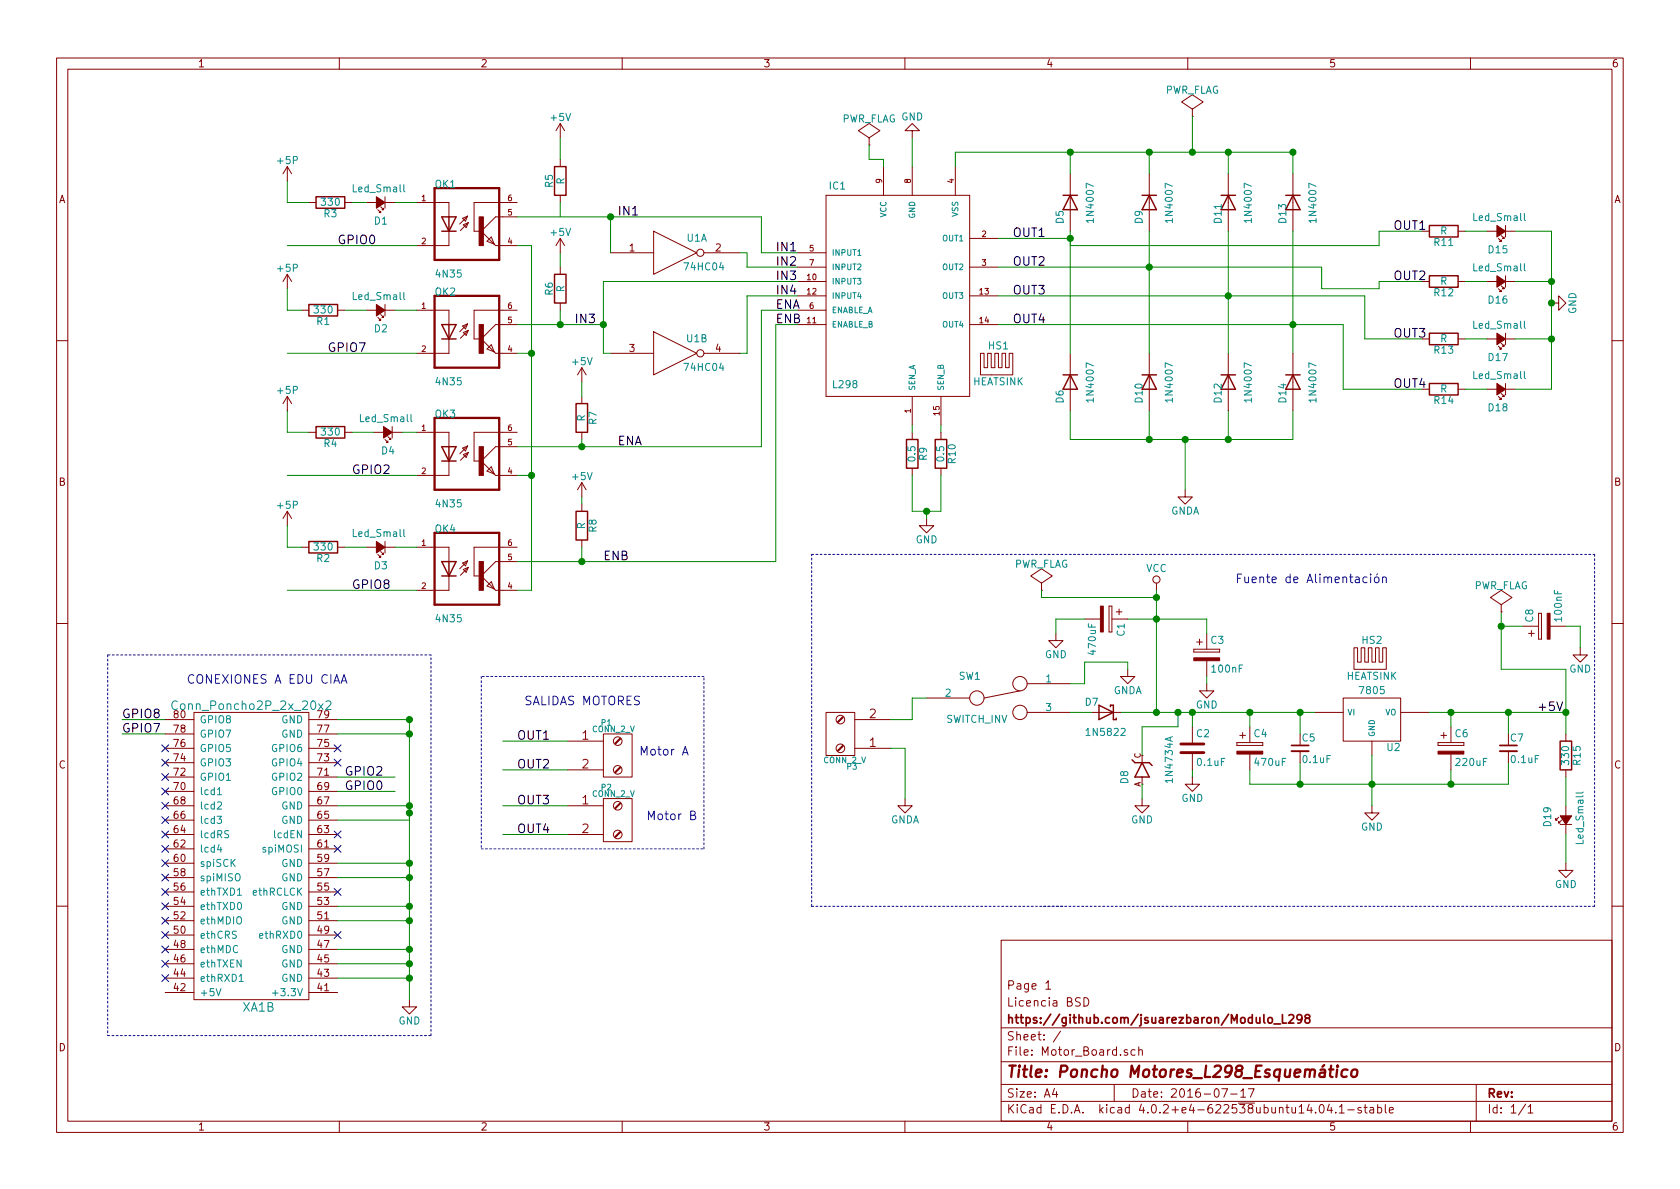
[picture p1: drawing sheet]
<svg xmlns="http://www.w3.org/2000/svg" width="297mm" height="210mm" viewBox="0 0 297 210" stroke-linecap="round" stroke-linejoin="round" font-family="sans-serif">
<g fill="none" stroke="#840000" stroke-width=".18">
<path d="M10 10.3h277v189.9h-277zM12 12.2h273v186.1h-273zM60 10.3v1.9M110 10.3v1.9M160 10.3v1.9M210 10.3v1.9M210.8 19.3l1.9-1.3-1.9-1.2-1.9 1.2 1.9 1.3v1.3M260 10.3v1.9M50.8 29.5l-.8 1.2M50.8 29.5v2.5M50.8 29.5l.8 1.2M54.6 35.8h1.3"/>
<path d="M61 35.8h1.2M64.8 35.8h1.7M66.8 37.1l.5 .5h-.2h.2v-.3M67.3 36.6l.5 .5h-.2h.2v-.3M68.1 35.8h1.7M68.1 34.8v2M73.7 35.8h5.7v2.5M81.8 38.6l.9-.4-.4 .9zM81.9 39.7l.9-.3-.4 .9zM82.7 38.2l-1.4 1.4M82.8 39.4l-1.4 1.4M91.4 35.8h-7.6v5.1h1"/>
<path d="M91.4 38.3h-3.8l-2.5 2.6 2.5 2.5h3.8M99.1 21.8v2.6M99.1 28.2v1.3M99.1 34.5v1.3M99.1 21.8l-.8 1.3M99.1 21.8l.7 1.3M146 34.5h25.4v35.6h-25.4zM153.7 25.6h.1M153.7 24.4l1.9-1.3-1.9-1.3-1.9 1.3 1.9 1.3v1.2M156.2 29.5v5M161.3 23.1h1.3l-1.3-1.3-1.3 1.3h1.3v1.3M161.3 29.5v5"/>
<path d="M168.9 29.5v5M189.2 30.7v10.2M203.2 30.7v10.2M210.8 20.6h.1M217.2 30.7v10.2M228.6 30.7v10.2M266.2 39.9v2M50.8 48.5v2.5M50.8 48.5l-.8 1.3M50.8 48.5l.8 1.3M53.3 54.9h1.3M59.7 54.9h1.3"/>
<path d="M64.8 54.9h1.7M66.8 56.1l.5 .5h-.2h.2v-.2M67.3 55.6l.5 .5h-.2h.2v-.2M68.1 54.9h1.7M68.1 53.8v2.1M73.7 54.9h5.7v2.5M79.4 40.9v2.5h-5.7M79.4 59.9v2.6h-5.7M81.8 57.7l.9-.4-.4 .9zM81.9 58.8l.9-.4-.4 .9zM82.7 57.3l-1.4 1.4M82.8 58.4l-1.4 1.4"/>
<path d="M86.9 41.9l.5 1.3-1.3-.5zM91.4 54.9h-7.6v5h1M91.4 57.4h-3.8l-2.5 2.5 2.5 2.6h3.8M99.1 42.2v2.5M99.1 47.2v1.3M99.1 53.6v1.3M99.1 42.2l-.8 1.2M99.1 42.2l.7 1.2M107.9 44.7h7.7M115.6 40.9l7.6 3.8-7.6 3.8zM115.6 58.7l7.6 3.8-7.6 3.8zM124.5 44.7h6.3"/>
<path d="M141 49.8h5M141 54.9h5M141 57.4h5M141 47.2h5M141 44.7h5M141 52.3h5M171.4 57.4h5.1M171.4 42.2h5.1M171.4 47.2h5.1M171.4 52.3h5.1M251.5 49.8h1.2M251.5 59.9h1.2"/>
<path d="M251.5 40.9h1.2M257.8 49.8h1.3M257.8 59.9h1.3M257.8 40.9h1.3M262.9 49.8h1.8M262.9 59.9h1.8M262.9 40.9h1.8M264.9 51l.5 .6h-.2h.2v-.3M264.9 42.2l.5 .5h-.2h.2v-.3M265.4 50.5l.5 .5h-.2h.2v-.2M265.4 41.7l.5 .5h-.2h.2v-.3M266.2 48.8v2"/>
<path d="M266.2 58.9v2.1M266.2 49.8h1.8M266.2 59.9h1.8M266.2 40.9h1.8M274.3 53.6h1.3v-1.3l1.3 1.3-1.3 1.3v-1.3M10 60.2h2M50.8 70.1v2.5M50.8 70.1l-.8 1.3M50.8 70.1l.8 1.3M54.6 76.4h1.3M61 76.4h1.2M66 76.4h1.8"/>
<path d="M68.1 77.7l.5 .5h-.3h.3v-.2M68.6 77.2l.5 .5h-.3h.3v-.2M69.3 76.4h1.8M69.3 75.4v2.1M73.7 76.4h5.7v2.6M81.8 79.2l.9-.3-.4 .9zM82.7 78.9l-1.4 1.4M86.1 61.7l.8-.7 .5 1.2zM91.4 76.4h-7.6v5.1h1M91.4 79h-3.8l-2.5 2.5 2.5 2.6h3.8M102.9 65v2.6M102.9 70.1v1.3"/>
<path d="M102.9 76.4v1.3M102.9 65l-.8 1.3M102.9 65l.7 1.3M107.9 62.5h7.7M124.5 62.5h6.3M161.3 70.1v5.1M161.3 76.4v1.3M166.4 70.1v5.1M166.4 76.4v1.3M173.4 62.5h.6v2.5h.6v-2.5h.7v2.5h.6v-2.5h.6v2.5h.7v-2.5h.6v2.5h.6v-2.5h.7v3.8h-5.7zM189.2 62.5v10.1M203.2 62.5v10.1"/>
<path d="M217.2 62.5v10.1M228.6 62.5v10.1M251.5 68.8h1.2M257.8 68.8h1.3M262.9 68.8h1.8M264.9 61.2l.5 .5h-.2h.2v-.2M264.9 70.1l.5 .5h-.2h.2v-.2M265.4 60.7l.5 .5h-.2h.2v-.2M265.4 69.6l.5 .5h-.2h.2v-.3M266.2 67.8v2M266.2 68.8h1.8M285 60.2h2"/>
<path d="M50.8 90.4v2.6M50.8 90.4l-.8 1.3M50.8 90.4l.8 1.3M53.3 96.8h1.3M59.7 96.8h1.3M64.8 96.8h1.7M66.8 98l.5 .5h-.2h.2v-.2M67.3 97.5l.5 .5h-.2h.2v-.2M68.1 96.8h1.7M68.1 95.8v2M73.7 96.8h5.7v2.5M79.4 81.5v2.6h-5.7"/>
<path d="M81.8 99.6l.9-.4-.4 .9zM81.9 80.4l.9-.4-.4 .9zM82.7 99.2l-1.4 1.4M82.8 80l-1.4 1.4M86.1 83.3l.8-.8 .5 1.3zM91.4 96.8h-7.6v5h1M91.4 99.3h-3.8l-2.5 2.5 2.5 2.6h3.8M102.9 85.3v2.6M102.9 89.1v1.3M102.9 95.5v1.3M102.9 85.3l-.8 1.3M102.9 85.3l.7 1.3"/>
<path d="M161.3 82.8v1.3M163.8 91.7v1.3h1.3l-1.3 1.2-1.2-1.2h1.2M166.4 82.8v1.3M209.5 86.6v1.3h1.3l-1.3 1.2-1.2-1.2h1.2M10 110.3h2M79.4 101.8v2.6h-5.7M81.9 100.7l.9-.4-.4 .9zM82.8 100.3l-1.4 1.4M86.1 103.6l.8-.7 .5 1.2zM184.1 104.4h.1M184.1 103.1l2-1.3-2-1.2-1.9 1.2 1.9 1.3v1.3M186.7 112v1.3h1.3l-1.3 1.2-1.3-1.2h1.3"/>
<path d="M191.8 109.5h2.8M196.1 107.2h.5zM196.1 107.2v4.6zM196.1 111.8h.5zM196.6 107.2v4.6zM196.6 109.5h2.8M197.4 108.2h1M197.9 107.7v1M199.4 118.4v1.2h1.3l-1.3 1.3-1.3-1.3h1.3M204.5 103.1v1.3M211.1 114.8v.5zM211.1 115.3h4.5z"/>
<path d="M211.1 114.8h4.5zM211.6 113.5h1M212.1 113v1M213.4 112v2.8M213.4 116.8v2.8M215.6 114.8v.5zM239.4 114.5h.6v2.6h.7v-2.6h.6v2.6h.6v-2.6h.7v2.6h.6v-2.6h.6v2.6h.7v-2.6h.6v3.9h-5.7zM265.4 108.2h.1M265.4 106.9l1.9-1.2-1.9-1.3-1.9 1.3 1.9 1.2v1.3M269.2 110.7h2.8M270.3 112h1M270.8 111.5v1"/>
<path d="M272 113h.5zM272 108.5v4.5zM272 108.5h.5zM272.5 108.5v4.5zM274.1 110.7h2.8M279.4 114.5v1.3h1.3l-1.3 1.3-1.3-1.3h1.3M285 110.3h2M29.2 139.9h5.1M29.2 127.2h5.1M29.2 137.4h5.1M29.2 134.9h5.1M29.2 132.3h5.1"/>
<path d="M29.2 129.8h5.1M34.3 126h20.3v50.8h-20.3zM54.6 139.9h5.1M54.6 127.2h5.1M54.6 137.4h5.1M54.6 134.9h5.1M54.6 132.3h5.1M54.6 129.8h5.1M100.3 131.1h6.4M100.3 136.1h6.4M106.7 129.8h5.1v7.6h-5.1zM146 126h5.1v7.6h-5.1z"/>
<path d="M151.1 127.2h6.4M151.1 132.3h6.4M163.8 123.4h7.6M180.3 122.2l-6.3 1.2M181.6 126h7.6M181.6 120.9h7.6M193 126h5.1M201.9 133.6v1.3M201.9 137.4v1.3M210.8 137.4v1.3h1.3l-1.3 1.2-1.3-1.2h1.3M210.8 128.5v2.8M210.8 133.3v2.8"/>
<path d="M213.4 120.9v1.3h1.2l-1.2 1.2-1.3-1.2h1.3M218.7 131.3v.5zM218.7 131.8h4.6zM218.7 131.3h4.6zM219.2 130h1M219.7 129.5v1.1M221 128.5v2.8M221 133.3v2.8M223.3 131.3v.5zM229.9 132.8v2.1M232.4 126h5.1M237.5 123.4h10.1v7.7h-10.1z"/>
<path d="M242.6 131.1v2.5M247.6 126h5.1M254.3 131.3v.5zM254.3 131.8h4.5zM254.3 131.3h4.5zM254.8 130h1M255.3 129.5v1.1M256.5 128.5v2.8M256.5 133.3v2.8M258.8 131.3v.5zM266.7 132.8v2.1M276.9 129.8v1.3"/>
<path d="M276.9 136.1v1.3M29.2 142.5h5.1M29.2 147.6h5.1M29.2 152.6h5.1M29.2 150.1h5.1M29.2 157.7h5.1M29.2 145h5.1M29.2 155.2h5.1M54.6 142.5h5.1M54.6 147.6h5.1M54.6 152.6h5.1M54.6 150.1h5.1"/>
<path d="M54.6 157.7h5.1M54.6 145h5.1M54.6 155.2h5.1M100.3 142.5h6.4M100.3 147.6h6.4M106.7 141.2h5.1v7.6h-5.1zM160 141.2v1.3h1.3l-1.3 1.3-1.3-1.3h1.3M201.9 141.2v1.3h1.3l-1.3 1.3-1.2-1.3h1.2M242.6 142.5v1.3h1.2l-1.2 1.2-1.3-1.2h1.3M275.6 144.5l-.5 .5v-.2v.2h.2M275.8 145.8h2.1M276.1 145l-.5 .5v-.2v.2h.2"/>
<path d="M276.9 152.6v1.3h1.2l-1.2 1.3-1.3-1.3h1.3M276.9 142.5v1.8M276.9 145.8v1.8M10 160.2h2M29.2 165.3h5.1M29.2 175.5h5.1M29.2 162.8h5.1M29.2 173h5.1M29.2 160.3h5.1M29.2 170.4h5.1M29.2 167.9h5.1M54.6 165.3h5.1"/>
<path d="M54.6 175.5h5.1M54.6 162.8h5.1M54.6 173h5.1M54.6 160.3h5.1M54.6 170.4h5.1M54.6 167.9h5.1M72.4 176.8v1.2h1.3l-1.3 1.3-1.3-1.3h1.3M177 166.3h108v32h-108zM184.9 173.9l.4-.5v1.5M184.9 174.9h.9M191.6 176.4a.76 .76 0 0 1 .9 .8 .76 .76 0 0 1-.9 .7zM285 160.2h2"/>
<path d="M60 198.3v1.9M110 198.3v1.9M160 198.3v1.9M177 194.8h108M177 191.8h108M177 187.8h108M177 181.8h108M186.4 192.5l-.3 1h.9M186.8 193v1M187.5 182.3l-1.3 2M197 191.8v3M199.3 185.7a.37 .37 0 0 0-.5 .1v.2l.5 .2 .1 .1-.2 .3-.4-.1"/>
<path d="M200.7 185.7l-.4-.1-.3 .3 .1 .6 .2 .1 .4-.1M201.3 185.7l.2-.1 .4 .1 .1 .9M201.3 185.1v1.5M210 198.3v1.9M216 192.5h1l-.6 1.5M217.6 193.5h1.1M219.4 193l.4-.5v1.5M219.4 194h.8M220.7 192.5h1l-.6 1.5M233.4 195.5l.2-.2a.81 .81 0 0 1 .6 .6 .81 .81 0 0 1-.3 .8l-.1 .1a.79 .79 0 0 1-.4-1.3zM235 195.2l-.3 1.1h.9M235.4 195.8v1"/>
<path d="M236.2 196.7v.1M236.8 195.8l.4-.5v1.5M236.8 196.8h.9M238.3 196.3h1.1M240.7 195.9a.37 .37 0 0 0-.6 .1l.1 .3 .5 .1v.1l-.2 .3-.4-.1M241.2 195.8h.5M241.4 195.3v1.3l.3 .2M242.2 195.9h.6l.1 .9M242.9 196.2l-.5 .1-.2 .2 .2 .3 .5-.1M243.6 195.9l.4-.1 .3 .3-.1 .6h-.6M243.6 195.3v1.5M244.9 195.3v1.3l.2 .2"/>
<path d="M245.6 196.3l.8-.1-.1-.3-.4-.1-.3 .2 .1 .7h.6M260 198.3v1.9M261 191.8v6.5M269.7 195.2l-1.2 2M270.2 195.8l.4-.5v1.5M270.2 196.8h.8"/>
<circle cx="123.8" cy="44.7" r=".63"/>
<circle cx="123.8" cy="62.5" r=".63"/>
<circle cx="204.5" cy="102.5" r=".63"/>
<circle cx="109.2" cy="131.1" r=".76"/>
<circle cx="109.2" cy="136.1" r=".76"/>
<circle cx="148.6" cy="127.2" r=".76"/>
<circle cx="148.6" cy="132.3" r=".76"/>
<circle cx="172.7" cy="123.4" r="1.27"/>
<circle cx="180.3" cy="126" r="1.27"/>
<circle cx="180.3" cy="120.9" r="1.27"/>
<circle cx="109.2" cy="142.5" r=".76"/>
<circle cx="109.2" cy="147.6" r=".76"/>
</g>
<path d="M76.8 33.3h11.5v12.7h-11.5zM76.8 52.3h11.5v12.7h-11.5zM76.8 73.9h11.5v12.7h-11.5zM76.8 94.2h11.5v12.7h-11.5zM235 189.1h.8M235.4 188.4l-.2 1.8v.1l.4 .1M236.4 189.1l-.1 1.3M236.5 188.4v.2l.1-.1-.1-.1v.2M238.3 189.2a.7 .7 0 0 0-1.1 .3v.8l.3 .1 .6-.1M239.1 189.3a.51 .51 0 0 1 .5-.2 .51 .51 0 0 1 .4 .4l-.1 .6a.54 .54 0 0 1-.5 .4 .54 .54 0 0 1-.5-.4z" fill="none" stroke="#840000" stroke-width=".41"/>
<path d="M228.3 131.8h3.1M265.2 131.8h3M226.7 179.4v1.5h.8M227.9 179.6l.2-.2h.4l.3 .5-1 1h1M224.3 180.1l.2-.2 .4 .2 .1 .5-.2 .2-.3 .1-.2-.1zM225.2 181.1h1.2M230.2 180.1l-.3 .3h-.3l-.3-.3v-.4l.2-.2 .4-.1 .2 .2a1.19 1.19 0 0 1-.2 1.2l-.4 .1M231 180.1l-.3-.3 .1-.2 .2-.2 .4 .1 .2 .2-.1 .2-.6 .2a.48 .48 0 0 0-.1 .7l.2 .1 .5-.1a.48 .48 0 0 0-.2-.7" fill="none" stroke="#840000" stroke-width=".3"/>
<g fill="#840000" stroke="#840000" stroke-width=".18">
<path d="M218.7 132.8h4.6v.5h-4.6z"/>
<path d="M264.7 48.8l1.5 1-1.5 1z"/>
<path d="M264.7 58.9l1.5 1-1.5 1.1z"/>
<path d="M264.7 67.8l1.5 1-1.5 1z"/>
<path d="M264.7 39.9l1.5 1-1.5 1z"/>
<path d="M275.8 144.3h2.1l-1 1.5z"/>
<path d="M84.7 38.3h.8v5.1h-.8z"/>
<path d="M84.7 57.4h.8v5.1h-.8z"/>
<path d="M84.7 79h.8v5.1h-.8z"/>
<path d="M84.7 99.3h.8v5.1h-.8z"/>
<path d="M66.5 34.8l1.6 1-1.6 1z"/>
<path d="M66.5 53.8l1.6 1.1-1.6 1z"/>
<path d="M67.8 75.4l1.5 1-1.5 1.1z"/>
<path d="M66.5 95.8l1.6 1-1.6 1z"/>
<path d="M108.7 136.5l.9-.9 .1 .2-.9 .8z"/>
<path d="M108.7 131.4l.9-.8 .1 .1-.9 .9z"/>
<path d="M108.7 147.9l.9-.8 .1 .1-.9 .9z"/>
<path d="M108.7 142.9l.9-.9 .1 .1-.9 .9z"/>
<path d="M149 126.7l.1 .2-.9 .9-.1-.2z"/>
<path d="M148.1 132.7l.9-.9 .1 .1-.9 .9z"/>
<path d="M254.3 132.8h4.5v.5h-4.5z"/>
<path d="M211.1 116.3h4.5v.5h-4.5z"/>
<path d="M194.6 107.2h.5v4.6h-.5z"/>
<path d="M273.6 108.5h.5v4.5h-.5z"/>
</g>
<g fill="none" stroke="#008484" stroke-width=".18">
<path d="M71.4 32.7v1l.2 .2M269.5 37.7v1.1l.2 .2M71.4 51.7v1.1l.2 .2M269.5 46.6v1.1l.2 .2M269.5 56.8v1.1l.2 .2M72.7 73.3v1.1l.1 .2M269.5 65.7v1l.2 .2M71.4 93.6v1.1l.2 .2M31.3 124.1a.62 .62 0 0 0-.7 0 .62 .62 0 0 0-.2 .7 .58 .58 0 0 0 .3 .6 .58 .58 0 0 0 .6-.1M57.6 124.1l.3-.2h.3l.2 .2 .1 .3-.1 .2-.8 .9h.9M38.4 144.3h.8l-.5 .5 .4 .1v.6l-.2 .1-.5-.1M38.5 141.9l.4-.1 .2 .1 .1 .3-.8 .9h.8"/>
<path d="M38.5 140.5h.7M38.7 149.3l-.2 1h.7M42 158.3h.7M279.9 140l-.2 .2h-1.1M42.3 173.6h.7M48.2 175.6h.9"/>
</g>
<g fill="none" stroke="#840000" stroke-width=".25">
<path d="M55.9 34.8h5.1v2h-5.1zM78.1 38.3h2.5l-1.2 2.6zM79.4 38.3v2.6M98 29.5h2.1v5h-2.1zM188 34.5h2.5M189.2 34.5l1.3 2.6h-2.5zM201.9 34.5h2.6M203.2 34.5l1.3 2.6h-2.6zM215.9 34.5h2.5M217.2 34.5l1.2 2.6h-2.5zM227.3 34.5h2.6M228.6 34.5l1.3 2.6h-2.6z"/>
<path d="M252.7 39.9h5.1v2h-5.1zM54.6 53.8h5.1v2.1h-5.1zM78.1 40.9h2.5M78.1 59.9h2.5M78.1 57.4h2.5l-1.2 2.5zM79.4 57.4v2.5M98 48.5h2.1v5.1h-2.1zM252.7 48.8h5.1v2h-5.1zM252.7 58.9h5.1v2.1h-5.1zM55.9 75.4h5.1v2.1h-5.1zM78.1 79h2.5l-1.2 2.5zM79.4 79v2.5"/>
<path d="M101.9 71.4h2v5h-2zM160.3 77.7h2v5.1h-2zM165.4 77.7h2v5.1h-2zM188 66.3h2.5M189.2 66.3l1.3 2.5h-2.5zM201.9 66.3h2.6M203.2 66.3l1.3 2.5h-2.6zM215.9 66.3h2.5M217.2 66.3l1.2 2.5h-2.5zM227.3 66.3h2.6M228.6 66.3l1.3 2.5h-2.6zM252.7 67.8h5.1v2h-5.1z"/>
<path d="M54.6 95.8h5.1v2h-5.1zM78.1 81.5h2.5M78.1 99.3h2.5l-1.2 2.5zM79.4 99.3v2.5M101.9 90.4h2v5.1h-2zM78.1 101.8h2.5M194.3 124.7l2.5 1.3-2.5 1.2zM196.3 125v-.3h.5v2.5h.6v-.2M200.2 134.4l.5 .5h2.5l.5 .5M201.9 134.9l1.3 2.5h-2.5zM275.8 131.1h2.1v5h-2.1z"/>
</g>
<path d="M241.7 102.1a.48 .48 0 0 0-.7 .1v.7a.48 .48 0 0 0 .7 .1M242.3 101.5v.2M242.3 102v1M243.1 102.2l.2-.2 .4 .2 .1 .6-.1 .2h-.4l-.2-.1zM243.6 101.4l-.2 .3M244.4 102.2l.1-.1a.36 .36 0 0 1 .6 .2v.7M244.4 102v1M60.3 120.8l.5-1.5 .5 1.5M60.5 120.4h.7M120.6 133.5l.6-1.5 .5 1.5M120.8 133.1h.7M122.1 144.2l.7-.1 .1-.2v-.3l-.3-.2h-.5v1.6h.6l.2-.2 .1-.4-.4-.2" fill="none" stroke="#0000c2" stroke-width=".18"/>
<path d="M208.8 133.1h4.1M208.8 131.6h4.1" fill="none" stroke="#840000" stroke-width=".51"/>
<g fill="none" stroke="#000084" stroke-width=".18">
<path d="M28.6 131.7l1.2 1.2M28.6 134.3l1.2 1.2M28.6 136.8l1.2 1.2M28.6 139.3l1.2 1.3M29.8 131.7l-1.2 1.2M29.8 134.3l-1.2 1.2M29.8 136.8l-1.2 1.2M29.8 139.3l-1.2 1.3M59.1 131.7l1.2 1.2M59.1 134.3l1.2 1.2M60.3 131.7l-1.2 1.2M60.3 134.3l-1.2 1.2"/>
<path d="M28.6 159.7l1.2 1.2M28.6 157.1l1.2 1.2M28.6 154.6l1.2 1.2M28.6 152l1.2 1.3M28.6 149.5l1.2 1.2M28.6 141.9l1.2 1.2M28.6 144.4l1.2 1.2M28.6 147l1.2 1.2M29.8 159.7l-1.2 1.2M29.8 157.1l-1.2 1.2M29.8 154.6l-1.2 1.2M29.8 152l-1.2 1.3"/>
<path d="M29.8 149.5l-1.2 1.2M29.8 141.9l-1.2 1.2M29.8 144.4l-1.2 1.2M29.8 147l-1.2 1.2M59.1 147l1.2 1.2M59.1 149.5l1.2 1.2M59.1 157.1l1.2 1.2M60.3 147l-1.2 1.2M60.3 149.5l-1.2 1.2M60.3 157.1l-1.2 1.2M28.6 172.4l1.2 1.2M28.6 169.8l1.2 1.2"/>
<path d="M28.6 167.3l1.2 1.2M28.6 164.7l1.2 1.3M28.6 162.2l1.2 1.2M29.8 164.7l-1.2 1.3M29.8 172.4l-1.2 1.2M29.8 169.8l-1.2 1.2M29.8 167.3l-1.2 1.2M29.8 162.2l-1.2 1.2M59.1 164.7l1.2 1.3M60.3 164.7l-1.2 1.3"/>
</g>
<g fill="none" stroke="#008400" stroke-width=".18">
<path d="M50.8 32v3.8h3.8M62.2 35.8h2.6M69.8 35.8h3.9M91.4 38.3h43.2v6.4h6.4M99.1 24.4v3.8M99.1 35.8v2.5M107.9 38.3v6.4M153.7 25.6v2.6h2.5v1.3M161.3 24.4v5.1M168.9 29.5v-2.6h59.7v3.8M189.2 26.9v3.8M203.2 26.9v3.8"/>
<path d="M210.8 20.6v6.3M217.2 26.9v3.8M50.8 51v3.9h2.5M50.8 43.4h22.9M61 54.9h3.8M69.8 54.9h3.9M91.4 57.4h15.3M91.4 43.4h2.6v61h-2.6M99.1 44.7v2.5M99.1 54.9v2.5M130.8 44.7h1.3v2.5h8.9M141 57.4h-3.8v41.9h-45.8"/>
<path d="M141 54.9h-6.4v24.1h-43.2M141 52.3h-8.9v10.2h-1.3M141 49.8h-34.3v12.7h1.2M176.5 42.2h12.7M176.5 47.2h57.2v3.8h10.1v-1.2h7.7M176.5 52.3h64.8v7.6h10.2M176.5 57.4h61v11.4h14M189.2 40.9v21.6M203.2 40.9v21.6M217.2 40.9v21.6M228.6 40.9v21.6M251.5 40.9h-7.7v2.5h-54.6"/>
<path d="M259.1 40.9h3.8M259.1 49.8h3.8M259.1 59.9h3.8M268 40.9h6.3v27.9h-6.3M268 49.8h6.3M268 59.9h6.3M50.8 72.6v3.8h3.8M50.8 62.5h22.9M62.2 76.4h3.8M71.1 76.4h2.6M91.4 62.5h2.6M102.9 67.6v2.5"/>
<path d="M102.9 77.7v1.3M161.3 75.2v1.2M166.4 75.2v1.2M189.2 72.6v5.1h39.4v-5.1M203.2 72.6v5.1M209.5 77.7v8.9M217.2 72.6v5.1M259.1 68.8h3.8M50.8 93v3.8h2.5M50.8 84.1h22.9M61 96.8h3.8M69.8 96.8h3.9"/>
<path d="M91.4 84.1h2.6M102.9 87.9v1.2M102.9 96.8v2.5M161.3 84.1v6.3h5.1v-6.3M163.8 90.4v1.3M50.8 104.4h22.9M184.1 104.4v1.3h20.4M191.8 109.5h-5.1v2.5M199.4 109.5h14v2.5M199.4 118.4v-1.3h-7.6v3.8h-2.6M204.5 104.4v21.6M213.4 119.6v1.3"/>
<path d="M265.4 108.2v10.2h11.5v11.4M265.4 110.7h3.8M276.9 110.7h2.5v3.8M21.6 129.8h7.6M21.6 127.2h7.6M59.7 129.8h12.7M59.7 127.2h12.7v49.6M59.7 137.4h10.1M59.7 139.9h10.1M88.9 131.1h11.4M88.9 136.1h11.4M157.5 132.3h2.5v8.9"/>
<path d="M163.8 123.4h-2.5v3.8h-3.8M189.2 126h3.8M198.1 126h34.3M201.9 138.7v2.5M208.3 126v2.5h-6.4v5.1M210.8 126v2.5M210.8 136.1v1.3M221 126v2.5M229.9 126v3.8M229.9 134.9v3.8M242.6 133.6v8.9M252.7 126h24.2"/>
<path d="M256.5 126v2.5M256.5 136.1v2.6M266.7 126v3.8M266.7 134.9v3.8h-45.7v-2.6M276.9 137.4v5.1M59.7 142.5h12.7M59.7 155.2h12.7M59.7 152.6h12.7M59.7 145h12.7M88.9 142.5h11.4M88.9 147.6h11.4M276.9 147.6v5"/>
<path d="M59.7 162.8h12.7M59.7 160.3h12.7M59.7 173h12.7M59.7 170.4h12.7M59.7 167.9h12.7"/>
</g>
<g fill="#008400" stroke="#008400" stroke-width=".25">
<circle cx="242.6" cy="138.7" r=".51"/>
<circle cx="256.5" cy="138.7" r=".51"/>
<circle cx="102.9" cy="79" r=".51"/>
<circle cx="102.9" cy="99.3" r=".51"/>
<circle cx="189.2" cy="42.2" r=".51"/>
<circle cx="203.2" cy="47.2" r=".51"/>
<circle cx="217.2" cy="52.3" r=".51"/>
<circle cx="228.6" cy="57.4" r=".51"/>
<circle cx="217.2" cy="77.7" r=".51"/>
<circle cx="203.2" cy="77.7" r=".51"/>
<circle cx="217.2" cy="26.9" r=".51"/>
<circle cx="203.2" cy="26.9" r=".51"/>
<circle cx="210.8" cy="26.9" r=".51"/>
<circle cx="274.3" cy="53.6" r=".51"/>
<circle cx="274.3" cy="49.8" r=".51"/>
<circle cx="274.3" cy="59.9" r=".51"/>
<circle cx="209.6" cy="77.7" r=".51"/>
<circle cx="163.8" cy="90.4" r=".51"/>
<circle cx="266.7" cy="126" r=".51"/>
<circle cx="256.5" cy="126" r=".51"/>
<circle cx="108" cy="38.3" r=".51"/>
<circle cx="99.1" cy="57.4" r=".51"/>
<circle cx="106.7" cy="57.4" r=".51"/>
<circle cx="72.4" cy="129.8" r=".51"/>
<circle cx="72.4" cy="160.3" r=".51"/>
<circle cx="72.4" cy="155.2" r=".51"/>
<circle cx="72.4" cy="152.6" r=".51"/>
<circle cx="72.4" cy="143.8" r=".51"/>
<circle cx="72.4" cy="142.5" r=".51"/>
<circle cx="72.4" cy="162.8" r=".51"/>
<circle cx="72.4" cy="170.4" r=".51"/>
<circle cx="72.4" cy="167.9" r=".51"/>
<circle cx="72.4" cy="127.2" r=".51"/>
<circle cx="72.4" cy="173" r=".51"/>
<circle cx="94" cy="62.5" r=".51"/>
<circle cx="94" cy="84.1" r=".51"/>
<circle cx="228.6" cy="26.9" r=".51"/>
<circle cx="189.2" cy="26.9" r=".51"/>
<circle cx="204.5" cy="126" r=".51"/>
<circle cx="204.5" cy="109.5" r=".51"/>
<circle cx="204.5" cy="105.7" r=".51"/>
<circle cx="276.9" cy="126" r=".51"/>
<circle cx="265.4" cy="110.7" r=".51"/>
<circle cx="221" cy="126" r=".51"/>
<circle cx="229.9" cy="126" r=".51"/>
<circle cx="229.9" cy="138.7" r=".51"/>
<circle cx="210.8" cy="126" r=".51"/>
<circle cx="208.3" cy="126" r=".51"/>
</g>
<g fill="none" stroke="#0000c2" stroke-width=".18" stroke-dasharray=".3 .4">
<path d="M143.5 98h138.4M281.9 98v62.3M19 115.8v67.3M76.2 115.8h-57.2M85.1 119.6v30.5M124.5 119.6h-39.4M85.1 150.1h39.4M124.5 150.1v-30.5M143.5 160.3h44.5M143.5 160.3v-62.3M281.9 160.3h-97.8M19 183.1h57.2"/>
<path d="M76.2 183.1v-67.3"/>
</g>
<path d="M228.3 132.8h3.1M265.2 132.8h3" fill="none" stroke="#840000" stroke-width=".33"/>
<text font-size="2.8" fill="#840000" x="178" y="190.5">Title: Poncho Motores_L298_Esquemático</text>
<g font-size="2.1">
<text x="109.2" y="38.1">IN1</text>
<text x="179.1" y="41.9">OUT1</text>
<text x="246.4" y="40.6">OUT1</text>
<text x="59.7" y="43.2">GPIO0</text>
<text x="137.2" y="44.4">IN1</text>
<text x="137.2" y="47">IN2</text>
<text x="179.1" y="47">OUT2</text>
<text x="137.2" y="49.5">IN3</text>
<text x="137.2" y="52.1">IN4</text>
<text x="179.1" y="52.1">OUT3</text>
<text x="246.4" y="49.5">OUT2</text>
<text x="101.6" y="57.1">IN3</text>
<text x="137.2" y="54.6">ENA</text>
<text x="137.2" y="57.1">ENB</text>
<text x="179.1" y="57.1">OUT4</text>
<text x="246.4" y="59.7">OUT3</text>
<text x="58.3" y="62.2">GPIO7</text>
<text x="246.4" y="68.6">OUT4</text>
<text x="62.2" y="83.8">GPIO2</text>
<text x="109.2" y="78.7">ENA</text>
<text x="106.7" y="99.1">ENB</text>
<text x="62.2" y="104.1">GPIO8</text>
<text x="271.8" y="125.7">+5V</text>
<text x="21.6" y="127">GPIO8</text>
<text x="21.6" y="129.5">GPIO7</text>
<text x="91.4" y="130.8">OUT1</text>
<text x="61" y="137.2">GPIO2</text>
<text x="91.4" y="135.9">OUT2</text>
<text x="61" y="139.7">GPIO0</text>
<text x="91.4" y="142.2">OUT3</text>
<text x="91.4" y="147.3">OUT4</text>
</g>
<g font-size="2.1" fill="#0000c2">
<text x="218.4" y="103.1">Fuente de Alimentación</text>
<text x="33" y="120.9">CONEXIONES A EDU CIAA</text>
<text x="92.7" y="124.7">SALIDAS MOTORES</text>
<text x="113" y="133.6">Motor A</text>
<text x="114.3" y="145">Motor B</text>
</g>
<g font-size="2.1" fill="#008484">
<text x="31.2" y="125.5">Conn_Poncho2P_2x_20x2</text>
<text x="42.9" y="178.9">XA1B</text>
</g>
<g font-size="2.1" fill="#840000">
<text x="102.9" y="130.8">1</text>
<text x="153.7" y="127">2</text>
<text x="102.9" y="135.9">2</text>
<text x="153.7" y="132.1">1</text>
<text x="102.9" y="142.2">1</text>
<text x="102.9" y="147.3">2</text>
<text x="178" y="178">Licencia BSD</text>
<text x="178" y="175">Page 1</text>
<text x="178" y="184">Sheet: /</text>
<text x="178" y="181">https://github.com/jsuarezbaron/Modulo_L298</text>
<text x="178" y="186.7">File: Motor_Board.sch</text>
<text x="178" y="196.9">KiCad E.D.A. kicad 4.0.2+e4-622538ubuntu14.04.1-stable</text>
<text x="178" y="194.1">Size: A4</text>
<text x="200" y="194.1">Date: 2016-07-17</text>
<text x="263" y="194.1">Rev:</text>
<text x="263" y="196.9">Id: 1/1</text>
</g>
<g font-size="1.8" fill="#840000">
<text x="35" y="11.9">1</text>
<text x="85" y="11.9">2</text>
<text x="135" y="11.9">3</text>
<text x="185" y="11.9">4</text>
<text x="235" y="11.9">5</text>
<text x="285" y="11.9">6</text>
<text x="10.4" y="35.9">A</text>
<text x="285.4" y="35.9">A</text>
<text x="111.3" y="44.4">1</text>
<text x="126.5" y="44.4">2</text>
<text x="111.3" y="62.2">3</text>
<text x="126.5" y="62.2">4</text>
<text x="10.4" y="85.9">B</text>
<text x="285.4" y="85.9">B</text>
<text x="30.8" y="127">80</text>
<text x="30.8" y="129.5">78</text>
<text x="56.2" y="129.5">77</text>
<text x="56.2" y="127">79</text>
<text x="10.4" y="135.9">C</text>
<text x="30.8" y="137.2">72</text>
<text x="30.8" y="134.6">74</text>
<text x="30.8" y="132.1">76</text>
<text x="56.2" y="137.2">71</text>
<text x="56.2" y="134.6">73</text>
<text x="56.2" y="132.1">75</text>
<text x="285.4" y="135.9">C</text>
<text x="30.8" y="139.7">70</text>
<text x="30.8" y="142.2">68</text>
<text x="56.2" y="142.2">67</text>
<text x="56.2" y="139.7">69</text>
<text x="30.8" y="149.9">62</text>
<text x="30.8" y="147.3">64</text>
<text x="30.8" y="144.8">66</text>
<text x="56.2" y="149.9">61</text>
<text x="56.2" y="147.3">63</text>
<text x="56.2" y="144.8">65</text>
<text x="30.8" y="152.4">60</text>
<text x="30.8" y="154.9">58</text>
<text x="56.2" y="154.9">57</text>
<text x="56.2" y="152.4">59</text>
<text x="30.8" y="160">54</text>
<text x="30.8" y="157.5">56</text>
<text x="56.2" y="160">53</text>
<text x="56.2" y="157.5">55</text>
<text x="30.8" y="165.1">50</text>
<text x="30.8" y="162.6">52</text>
<text x="30.8" y="167.6">48</text>
<text x="56.2" y="162.6">51</text>
<text x="56.2" y="167.6">47</text>
<text x="56.2" y="165.1">49</text>
<text x="30.8" y="172.7">44</text>
<text x="30.8" y="170.2">46</text>
<text x="56.2" y="172.7">43</text>
<text x="56.2" y="170.2">45</text>
<text x="30.8" y="175.3">42</text>
<text x="56.2" y="175.3">41</text>
<text x="10.4" y="185.9">D</text>
<text x="285.4" y="185.9">D</text>
<text x="35" y="199.9">1</text>
<text x="85" y="199.9">2</text>
<text x="135" y="199.9">3</text>
<text x="185" y="199.9">4</text>
<text x="235" y="199.9">5</text>
<text x="285" y="199.9">6</text>
</g>
<g font-size="1.8" fill="#008484">
<text x="205.9" y="16.6">PWR_FLAG</text>
<text x="97.5" y="21.4">+5V</text>
<text x="148.7" y="21.6">PWR_FLAG GND</text>
<text x="49.2" y="29">+5P</text>
<text x="62.5" y="34">Led_Small</text>
<text x="76.9" y="33.2">OK1</text>
<text x="97.7" y="33.1" transform="rotate(-90 97.7 33.1)">R5</text>
<text x="99.8" y="32.6" transform="rotate(-90 99.8 32.6)">R</text>
<text x="146.7" y="33.5">IC1</text>
<text x="56.9" y="36.4">330</text>
<text x="57.3" y="38.4">R3</text>
<text x="66.2" y="39.7">D1</text>
<text x="97.5" y="41.7">+5V</text>
<text x="188" y="39.5" transform="rotate(-90 188 39.5)">D5</text>
<text x="193.4" y="39" transform="rotate(-90 193.4 39)">1N4007</text>
<text x="202" y="39.5" transform="rotate(-90 202 39.5)">D9</text>
<text x="207.3" y="39" transform="rotate(-90 207.3 39)">1N4007</text>
<text x="216" y="39.4" transform="rotate(-90 216 39.4)">D11</text>
<text x="221.3" y="39" transform="rotate(-90 221.3 39)">1N4007</text>
<text x="227.4" y="39.4" transform="rotate(-90 227.4 39.4)">D13</text>
<text x="232.7" y="39" transform="rotate(-90 232.7 39)">1N4007</text>
<text x="254.6" y="41.4">R</text>
<text x="260.7" y="39.1">Led_Small</text>
<text x="121.2" y="47.8">74HC04</text>
<text x="121.4" y="42.7">U1A</text>
<text x="253.6" y="43.5">R11</text>
<text x="260.7" y="47.9">Led_Small</text>
<text x="263.2" y="44.8">D15</text>
<text x="49.2" y="48.1">+5P</text>
<text x="62.5" y="53">Led_Small</text>
<text x="76.9" y="52.2">OK2</text>
<text x="77.2" y="49.1">4N35</text>
<text x="97.7" y="52.2" transform="rotate(-90 97.7 52.2)">R6</text>
<text x="99.8" y="51.7" transform="rotate(-90 99.8 51.7)">R</text>
<text x="253.6" y="52.4">R12</text>
<text x="254.6" y="50.3">R</text>
<text x="263.2" y="53.7">D16</text>
<text x="55.7" y="55.4">330</text>
<text x="56" y="57.4">R1</text>
<text x="66.2" y="58.7">D2</text>
<text x="260.7" y="58.1">Led_Small</text>
<text x="278.7" y="55.5" transform="rotate(-90 278.7 55.5)">GND</text>
<text x="101.3" y="64.6">+5V</text>
<text x="121.2" y="65.6">74HC04</text>
<text x="121.4" y="60.5">U1B</text>
<text x="174.8" y="61.8">HS1</text>
<text x="253.6" y="62.5">R13</text>
<text x="254.6" y="60.5">R</text>
<text x="263.2" y="63.8">D17</text>
<text x="49.2" y="69.6">+5P</text>
<text x="77.2" y="68.1">4N35</text>
<text x="147.4" y="68.6">L298</text>
<text x="172" y="68.1">HEATSINK</text>
<text x="188" y="71.2" transform="rotate(-90 188 71.2)">D6</text>
<text x="193.4" y="70.8" transform="rotate(-90 193.4 70.8)">1N4007</text>
<text x="202" y="71.1" transform="rotate(-90 202 71.1)">D10</text>
<text x="207.3" y="70.8" transform="rotate(-90 207.3 70.8)">1N4007</text>
<text x="216" y="71.1" transform="rotate(-90 216 71.1)">D12</text>
<text x="221.3" y="70.8" transform="rotate(-90 221.3 70.8)">1N4007</text>
<text x="227.4" y="71.1" transform="rotate(-90 227.4 71.1)">D14</text>
<text x="232.7" y="70.8" transform="rotate(-90 232.7 70.8)">1N4007</text>
<text x="253.6" y="71.4">R14</text>
<text x="254.6" y="69.4">R</text>
<text x="260.7" y="67">Led_Small</text>
<text x="56.9" y="77">330</text>
<text x="63.8" y="74.6">Led_Small</text>
<text x="76.9" y="73.8">OK3</text>
<text x="103.4" y="74.5" transform="rotate(-90 103.4 74.5)">R</text>
<text x="105.5" y="75" transform="rotate(-90 105.5 75)">R7</text>
<text x="263.2" y="72.7">D18</text>
<text x="57.3" y="79">R4</text>
<text x="67.5" y="80.3">D4</text>
<text x="161.8" y="81.5" transform="rotate(-90 161.8 81.5)">0.5</text>
<text x="163.9" y="81.4" transform="rotate(-90 163.9 81.4)">R9</text>
<text x="166.9" y="81.5" transform="rotate(-90 166.9 81.5)">0.5</text>
<text x="169" y="81.9" transform="rotate(-90 169 81.9)">R10</text>
<text x="49.2" y="90">+5P</text>
<text x="77.2" y="89.7">4N35</text>
<text x="101.3" y="84.9">+5V</text>
<text x="62.5" y="94.9">Led_Small</text>
<text x="76.9" y="94.2">OK4</text>
<text x="103.4" y="93.6" transform="rotate(-90 103.4 93.6)">R</text>
<text x="105.5" y="94.1" transform="rotate(-90 105.5 94.1)">R8</text>
<text x="207" y="91">GNDA</text>
<text x="55.7" y="97.3">330</text>
<text x="56" y="99.4">R2</text>
<text x="66.2" y="100.7">D3</text>
<text x="161.9" y="96.1">GND</text>
<text x="179.2" y="100.4">PWR_FLAG</text>
<text x="202.6" y="101.1">VCC</text>
<text x="260.5" y="104.2">PWR_FLAG</text>
<text x="77.2" y="110">4N35</text>
<text x="198.8" y="112.5" transform="rotate(-90 198.8 112.5)">C1</text>
<text x="214.1" y="113.8">C3</text>
<text x="240.9" y="113.8">HS2</text>
<text x="271.1" y="110" transform="rotate(-90 271.1 110)">C8</text>
<text x="276.1" y="109.7" transform="rotate(-90 276.1 109.7)">100nF</text>
<text x="184.7" y="116.4">GND</text>
<text x="193.8" y="115.6" transform="rotate(-90 193.8 115.6)">470uF</text>
<text x="214.4" y="118.9">100nF</text>
<text x="277.4" y="118.9">GND</text>
<text x="167.2" y="123.2">2</text>
<text x="169.5" y="120.2">SW1</text>
<text x="184.9" y="120.6">1</text>
<text x="184.9" y="125.7">3</text>
<text x="191.9" y="124.8">D7</text>
<text x="196.8" y="122.7">GNDA</text>
<text x="211.4" y="125.3">GND</text>
<text x="238" y="120.2">HEATSINK</text>
<text x="240.6" y="122.7">7805</text>
<text x="35.3" y="127.9">GPIO8</text>
<text x="35.3" y="130.4">GPIO7</text>
<text x="49.7" y="130.4">GND</text>
<text x="49.7" y="127.9">GND</text>
<text x="167.3" y="127.8">SWITCH_INV</text>
<text x="192.4" y="130.1">1N5822</text>
<text x="211.6" y="130.3">C2</text>
<text x="221.7" y="130.3">C4</text>
<text x="230.3" y="131.1">C5</text>
<text x="257.3" y="130.3">C6</text>
<text x="267.1" y="131.1">C7</text>
<text x="35.3" y="135.5">GPIO3</text>
<text x="35.3" y="133">GPIO5</text>
<text x="48.2" y="135.5">GPIO4</text>
<text x="48.2" y="133">GPIO6</text>
<text x="211.8" y="135.4">0.1uF</text>
<text x="222" y="135.4">470uF</text>
<text x="230.5" y="134.9">0.1uF</text>
<text x="245.3" y="132.8">U2</text>
<text x="257.6" y="135.4">220uF</text>
<text x="267.3" y="134.9">0.1uF</text>
<text x="277.4" y="135.1" transform="rotate(-90 277.4 135.1)">330</text>
<text x="279.5" y="135.2" transform="rotate(-90 279.5 135.2)">R15</text>
<text x="35.3" y="140.6">lcd1</text>
<text x="35.3" y="138">GPIO1</text>
<text x="35.3" y="143.1">lcd2</text>
<text x="48.2" y="138">GPIO2</text>
<text x="48.2" y="140.6">GPIO0</text>
<text x="49.7" y="143.1">GND</text>
<text x="199.5" y="138.6" transform="rotate(-90 199.5 138.6)">D8</text>
<text x="207.3" y="138.1" transform="rotate(-90 207.3 138.1)">1N4734A</text>
<text x="208.9" y="141.8">GND</text>
<text x="35.3" y="148.2">lcdRS</text>
<text x="35.3" y="145.7">lcd3</text>
<text x="48.6" y="148.2">lcdEN</text>
<text x="49.7" y="145.7">GND</text>
<text x="157.4" y="145.6">GNDA</text>
<text x="200" y="145.6">GND</text>
<text x="240.6" y="146.9">GND</text>
<text x="274.2" y="146.1" transform="rotate(-90 274.2 146.1)">D19</text>
<text x="280" y="149.1" transform="rotate(-90 280 149.1)">Led_Small</text>
<text x="35.3" y="153.3">spiSCK</text>
<text x="35.3" y="150.7">lcd4</text>
<text x="35.3" y="155.8">spiMISO</text>
<text x="46.5" y="150.7">spiMOSI</text>
<text x="49.7" y="155.8">GND</text>
<text x="49.7" y="153.3">GND</text>
<text x="35.3" y="160.9">ethTXD0</text>
<text x="35.3" y="158.4">ethTXD1</text>
<text x="44.8" y="158.4">ethRCLCK</text>
<text x="49.7" y="160.9">GND</text>
<text x="274.9" y="157">GND</text>
<text x="35.3" y="166">ethCRS</text>
<text x="35.3" y="163.4">ethMDIO</text>
<text x="46.2" y="166">ethRXD0</text>
<text x="49.7" y="163.4">GND</text>
<text x="35.3" y="173.6">ethRXD1</text>
<text x="35.3" y="171.1">ethTXEN</text>
<text x="35.3" y="168.5">ethMDC</text>
<text x="49.7" y="173.6">GND</text>
<text x="49.7" y="171.1">GND</text>
<text x="49.7" y="168.5">GND</text>
<text x="35.3" y="176.1">+5V</text>
<text x="48.9" y="176.1">+3.3V</text>
<text x="70.4" y="181.1">GND</text>
</g>
<g font-size="1.4" fill="#840000">
<text x="74.5" y="35.6">1</text>
<text x="89.8" y="35.6">6</text>
<text x="156" y="32.4" transform="rotate(-90 156 32.4)">9</text>
<text x="161" y="32.4" transform="rotate(-90 161 32.4)">8</text>
<text x="168.7" y="32.4" transform="rotate(-90 168.7 32.4)">4</text>
<text x="89.8" y="38.1">5</text>
<text x="173.6" y="41.9">2</text>
<text x="74.5" y="43.2">2</text>
<text x="89.8" y="43.2">4</text>
<text x="143.1" y="44.4">5</text>
<text x="143.1" y="47">7</text>
<text x="173.6" y="47">3</text>
<text x="142.7" y="49.5">10</text>
<text x="142.7" y="52.1">12</text>
<text x="173.2" y="52.1">13</text>
<text x="74.5" y="54.6">1</text>
<text x="89.8" y="57.1">5</text>
<text x="89.8" y="54.6">6</text>
<text x="142.7" y="57.1">11</text>
<text x="143.1" y="54.6">6</text>
<text x="173.2" y="57.1">14</text>
<text x="74.5" y="62.2">2</text>
<text x="89.8" y="62.2">4</text>
<text x="74.5" y="76.2">1</text>
<text x="89.8" y="76.2">6</text>
<text x="161" y="73" transform="rotate(-90 161 73)">1</text>
<text x="166.1" y="73.4" transform="rotate(-90 166.1 73.4)">15</text>
<text x="74.5" y="83.8">2</text>
<text x="89.8" y="83.8">4</text>
<text x="89.8" y="78.7">5</text>
<text x="74.5" y="96.5">1</text>
<text x="89.8" y="99.1">5</text>
<text x="89.8" y="96.5">6</text>
<text x="74.5" y="104.1">2</text>
<text x="89.8" y="104.1">4</text>
<text x="201.7" y="134.1" transform="rotate(-90 201.7 134.1)">C</text>
<text x="201.7" y="139.2" transform="rotate(-90 201.7 139.2)">A</text>
</g>
<g font-size="1.4" fill="#008484">
<text x="156.7" y="38.6" transform="rotate(-90 156.7 38.6)">VCC</text>
<text x="161.8" y="38.7" transform="rotate(-90 161.8 38.7)">GND</text>
<text x="169.4" y="38.4" transform="rotate(-90 169.4 38.4)">VSS</text>
<text x="147.1" y="45.2">INPUT1</text>
<text x="147.1" y="47.7">INPUT2</text>
<text x="166.6" y="42.7">OUT1</text>
<text x="166.6" y="47.7">OUT2</text>
<text x="147.1" y="50.3">INPUT3</text>
<text x="147.1" y="52.8">INPUT4</text>
<text x="166.6" y="52.8">OUT3</text>
<text x="147.1" y="55.4">ENABLE_A</text>
<text x="147.1" y="57.9">ENABLE_B</text>
<text x="166.6" y="57.9">OUT4</text>
<text x="161.8" y="69.1" transform="rotate(-90 161.8 69.1)">SEN_A</text>
<text x="166.9" y="69.1" transform="rotate(-90 166.9 69.1)">SEN_B</text>
<text x="104.7" y="129.5">CONN_2_V</text>
<text x="106.3" y="128.3">P1</text>
<text x="238.3" y="126.5">VI</text>
<text x="243.1" y="130.3" transform="rotate(-90 243.1 130.3)">GND</text>
<text x="244.8" y="126.5">VO</text>
<text x="145.6" y="134.9">CONN_2_V</text>
<text x="149.8" y="136.1">P3</text>
<text x="104.7" y="140.9">CONN_2_V</text>
<text x="106.3" y="139.7">P2</text>
</g>
</svg>
